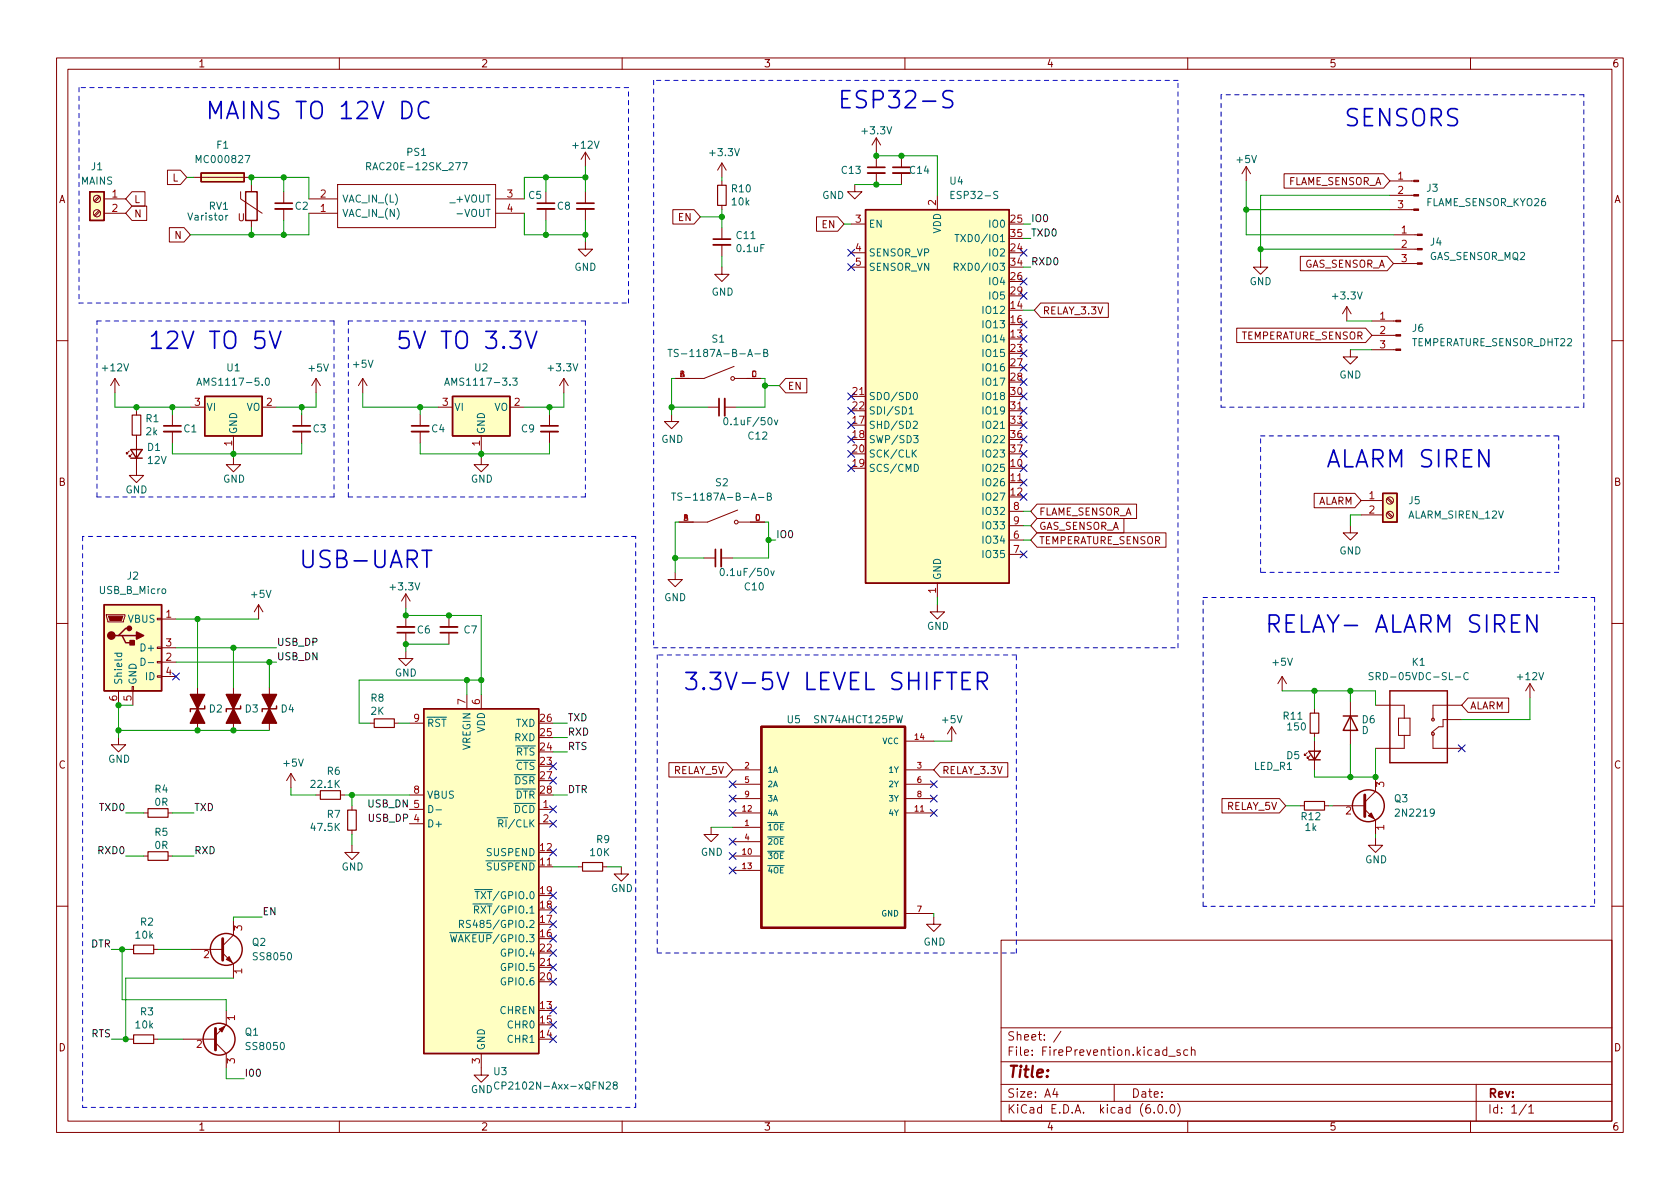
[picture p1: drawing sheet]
<svg xmlns="http://www.w3.org/2000/svg" width="297mm" height="210mm" viewBox="0 0 297 210" stroke-linecap="round" stroke-linejoin="round" font-family="sans-serif">
<g fill="none" stroke="#840000" stroke-width=".18">
<path d="M10 10.2h277v190.1h-277zM12 12.2h273v186.1h-273zM60 10.2v2M110 10.2v2M160 10.2v2M210 10.2v2M260 10.2v2M17.5 37.2l-.9 .8M17.5 34.7l-.9 .8M17.7 37.4l-.9 .8M17.7 34.8l-.9 .9M18.4 35.2h3.8"/>
<path d="M18.4 37.7h3.8M23.3 36.4h2.6v2.6h-2.6l-1.1-1.3zM23.3 33.9h2.3v2.5h-2.3l-1.1-1.2zM29.6 30.1h2.3l1.1 1.3-1.1 1.2h-2.3zM34.3 31.4h10.1M42.5 33.9v1.3l3.9 2.5M44.4 32.6v1.3M44.4 39v1.3M50.2 33.9v2M50.2 37v2M54.6 35.2h5.1M54.6 37.7h5.1"/>
<path d="M59.7 32.6h27.9v7.7h-27.9zM87.6 35.2h5.1M87.6 37.7h5.1M96.5 33.9v2M96.5 37v2M103.5 26.9v2.6M103.5 33.9v2M103.5 37v2M103.5 26.9l-.8 1.3M103.5 26.9l.8 1.3M119 37.1h3.7l1.1 1.2-1.1 1.3h-3.7zM127.6 28.8v2.6"/>
<path d="M127.6 32v.8M127.6 36.3v.8M127.6 28.8l-.7 1.3M127.6 28.8l.8 1.3M144.4 38.3h3.7l1.1 1.3-1.1 1.3h-3.7zM150.5 39.6h2.5M151.1 32.6v1.3h1.3l-1.3 1.3-1.2-1.3h1.2M154.9 24.4v2.5M154.9 27.6v2M154.9 30.6v2M154.9 24.4l.8 1.2M154.9 24.4l-.7 1.2"/>
<path d="M159.4 27.6v2M159.4 30.6v2M165.7 34.5v2.6M220.3 29.5l-.7 1.2M220.3 29.5v2.5M220.3 29.5l.8 1.2M227 30.7h17.6l1.1 1.3-1.1 1.3h-17.6zM245.7 37.1h4.3M245.7 34.5h4.3M245.7 32h4.3M29.9 40.3h2.6l1.2 1.2-1.2 1.3h-2.6zM103.5 42.8v1.3h1.3l-1.3 1.2-1.3-1.2h1.3"/>
<path d="M127.6 47.2v1.3h1.3l-1.3 1.3-1.2-1.3h1.2M127.6 40.3v2M127.6 43.3v2M150.5 44.7h2.5M150.5 47.2h2.5M184 53.6h12v2.5h-12l-1.1-1.2zM218.7 58h22.8l1.1 1.3-1.1 1.3h-22.8zM222.9 46v1.2h1.3l-1.3 1.3-1.3-1.3h1.3M229.9 45.3h15.4l1.1 1.3-1.1 1.3h-15.4zM238.1 54.2l.8 1.3M238.1 54.2v2.6M238.1 54.2l-.7 1.3"/>
<path d="M242.6 59.3h4.2M242.6 56.8h4.2M246.4 46.6h4.2M246.4 44.1h4.2M246.4 41.5h4.2M10 60.2h2M20.3 66.9l-.7 1.3M20.3 66.9v2.6M20.3 66.9l.8 1.3M22.9 79.8l-.5 .5v-.3v.3h.2M24.1 77v7.1h1.3l-1.3 1.2-1.2-1.2h1.2M24.1 72.6v.8"/>
<path d="M30.5 73.3v2M30.5 76.3v2.1M33.7 72h2.5M41.3 77.1v2.5M46.4 72h2.5M53.3 73.3v2M53.3 76.3v2.1M55.9 66.9l-.8 1.3M55.9 66.9v2.6M55.9 66.9l.7 1.3M64.1 66.9l-.7 1.3M64.1 66.9v2.6"/>
<path d="M64.1 66.9l.8 1.3M74.3 73.3v2M74.3 76.3v2.1M77.5 72h2.5M85.1 77.1v2.5M90.2 72h2.5M97.2 73.3v2M97.2 76.3v2.1M99.7 66.9l.8 1.3M99.7 66.9v2.6M99.7 66.9l-.8 1.3M118.7 73.3v1.2h1.3l-1.3 1.3-1.2-1.3h1.2"/>
<path d="M125.1 72h2M128.1 72h2.1M129.8 64.8l-5.3 2.1h-5.1M129.9 66.9h4.7M138.9 66.9h3.8v2.6h-3.8l-1.1-1.3zM150.5 70.1h2.5M178.4 72.6h2.6M238.8 61.8v1.3h1.2l-1.2 1.3-1.3-1.3h1.3M242.6 61.8h4.2M285 60.2h2M23.4 80.3l-.5 .5v-.3v.3h.2M41.3 80.9v1.3h1.2l-1.2 1.2-1.3-1.2h1.3"/>
<path d="M85.1 80.9v1.3h1.3l-1.3 1.2-1.3-1.2h1.3M124.5 98.7h2M127.5 98.7h2M130.4 90.2l-5.3 2.1h-5.1M130.6 92.3h4.7M178.4 85.3h2.6M178.4 95.5h2.6M178.4 98h2.6M178.4 90.4h2.6M178.4 93h2.6M183.4 94.2h22.8v2.6h-22.8l-1.2-1.3zM183.4 91.7h15.3v2.5h-15.3l-1.2-1.2z"/>
<path d="M183.4 89.1h17.6v2.6h-17.6l-1.2-1.3zM232.4 87.2h7.2l1.1 1.3-1.1 1.3h-7.2zM238.8 93v1.2h1.2l-1.2 1.3-1.3-1.3h1.3M240.7 88.5h3.8M240.7 91.1h3.8M245.2 90.7l.9 .9M245.2 88.2l.9 .8M245.4 90.5l.9 .9M245.4 88l.9 .8M10 110.2h2M18.8 108.7h3.3v.3l-.3 1h-2.8zM27.8 119.5h.8v.3h-.8z"/>
<path d="M27.8 117h.8v.2h-.8zM27.8 114.4h.8v.3h-.8zM27.8 109.3h.8v.3h-.8zM28.6 109.5h2.5M28.6 117.1h2.5M28.6 114.5h2.5M28.6 119.6h2.5M45.7 106.9l-.7 1.3M45.7 106.9v2.6M45.7 106.9l.8 1.3M71.8 115.2v1.3h1.2l-1.2 1.2-1.3-1.2h1.3M71.8 105v2.6"/>
<path d="M71.8 108.8v2.1M71.8 111.9v2M71.8 105l.7 1.3M71.8 105l-.8 1.3M79.4 108.8v2.1M79.4 111.9v2M119.4 101.2v1.3h1.2l-1.2 1.3-1.3-1.3h1.3M165.7 106.9v1.3h1.3l-1.3 1.3-1.2-1.3h1.2M165.7 103.1v2.6M226.7 119.6l-.8 1.3M226.7 119.6v2.6M226.7 119.6l.8 1.3"/>
<path d="M285 110.2h2M21 130.4v1.3h1.2l-1.2 1.3-1.3-1.3h1.3M21 122.2v2.5M23.4 121.4h.2v.8h-.2zM23.5 122.2v2.5M34.9 121.5v7.7M41.3 121.5v7.7M47.6 121.5v7.7M51.4 136.8l-.7 1.2M51.4 136.8v2.5M51.4 136.8l.8 1.2M65.4 127.9h.8"/>
<path d="M69.7 127.9h.8M72.4 127.9h2.5M82.5 122.8v2.5M85.1 122.8v2.5M118.3 134.9h10.1l1.1 1.2-1.1 1.3h-10.1zM129.5 136.1h5.1M129.5 138.7h5.1M160 131.1h5.1M160 136.1h5.1M160 138.7h5.1M166.2 134.9h12v2.5h-12l-1.1-1.3zM168.3 128.5l-.8 1.3"/>
<path d="M168.3 128.5v2.6M168.3 128.5l.7 1.3M231.1 133.1l-.5 .5v-.3v.3h.3M231.6 133.6l-.5 .5v-.2v.2h.3M232.4 125.3v.8M232.4 129.7v.7M232.4 131.1v5M238.8 124.1v7.6M243.2 137.4v2.5l-1.9 2M243.2 124.7h5.1v2.3M247.3 127h2v3h-2zM248.3 130v2.3h-5.1"/>
<path d="M253.4 129.8v2.5h5M258.4 124.7h-5v2.5M258.4 127.2h-3.3v1.3h-.7l-1.3 1M259.6 123.4h7.2v2.6h-7.2l-1.2-1.3zM270.5 120.9l-.8 1.3M270.5 120.9v2.5M270.5 120.9l.8 1.3M25.4 151.4h.8M25.4 143.8h.8M29.7 151.4h.8M29.7 143.8h.8M55.9 140.6h.7"/>
<path d="M60.2 140.6h.8M62.2 149.5v1.2h1.3l-1.3 1.3-1.2-1.3h1.2M62.2 142.5v.8M62.2 146.8v.8M72.4 140.6h2.5M72.4 143.1h2.5M72.4 145.7h2.5M95.2 153.3h2.6M95.2 143.1h2.6M95.2 145.7h2.6M102.2 153.3h.8M106.6 153.3h.7"/>
<path d="M109.9 153.3v1.3h1.2l-1.2 1.2-1.3-1.2h1.3M125.7 146.3v1.3h1.3l-1.3 1.2-1.2-1.2h1.2M129.5 146.3h5.1M129.5 151.4h5.1M129.5 143.8h5.1M129.5 153.9h5.1M129.5 148.8h5.1M129.5 141.2h5.1M160 143.8h5.1M160 141.2h5.1M216.1 141.2h10.1l1.1 1.3-1.1 1.3h-10.1zM229.9 142.5h.7"/>
<path d="M234.2 142.5h.7M235.6 142.5h5.7M241.3 143.1l1.9 1.9v2.6M243.2 148.2v1.3h1.3l-1.3 1.2-1.3-1.2h1.3M10 160.2h2M22.9 167.9h.7M27.2 167.9h.7M33.7 167.9h5.7M39.4 168.5l1.9 1.9v2.6M40 178.7v2.5l-1.9 1.9M41.3 162.8v2.5l-1.9 2M95.2 171.1h2.6"/>
<path d="M160 161.5h5.1M165.1 162.2v1.2h1.3l-1.3 1.3-1.3-1.3h1.3M177 166.3h108v32h-108zM285 160.2h2M22.9 183.8h.7M27.2 183.8h.7M32.4 183.8h5.7M38.1 184.4l1.9 1.9v2.5M60 198.3v2M85.1 186.3v3.8h1.3l-1.3 1.3-1.3-1.3h1.3M110 198.3v2M160 198.3v2"/>
<path d="M177 194.8h108M177 191.8h108M177 187.8h108M177 181.8h108M186.5 192.5l-.4 1h1M186.9 193v1M187.6 182.4l-1.3 1.9M197 191.8v3M204.1 196.7v.1M204.9 195.4l.2-.1a.81 .81 0 0 1 .6 .7 .81 .81 0 0 1-.3 .8h-.2a.81 .81 0 0 1-.6-.6 .81 .81 0 0 1 .3-.8zM206.2 196.7v.1M206.6 186.8h1.2"/>
<path d="M207.1 195.4l.1-.1a.81 .81 0 0 1 .6 .7 .81 .81 0 0 1-.3 .8h-.1a.81 .81 0 0 1-.6-.6 .81 .81 0 0 1 .3-.8zM208.2 195.1a1.72 1.72 0 0 1 0 2.3M208.6 185.7l-.3-.1-.2 .2v.3l.5 .1v.4h-.5M210 198.3v2M210 185.7l-.4-.1-.3 .3v.4l.1 .3h.6M210.6 185.8l.3-.2 .3 .1 .1 .9M210.6 185.1v1.5M260 198.3v2M261 191.8v6.5M269.9 195.3l-1.3 1.9M270.3 195.8l.4-.5v1.5M270.3 196.8h.9"/>
<circle cx="17.1" cy="37.7" r=".63"/>
<circle cx="17.1" cy="35.2" r=".63"/>
<circle cx="129.5" cy="66.9" r=".33"/>
<circle cx="130.2" cy="92.3" r=".33"/>
<circle cx="245.7" cy="91.1" r=".63"/>
<circle cx="245.7" cy="88.5" r=".63"/>
<circle cx="253.4" cy="127.2" r=".25"/>
<circle cx="253.4" cy="129.8" r=".25"/>
</g>
<g fill="#ffffc2" stroke="#ffffc2" stroke-width=".18">
<path d="M80 70.1h10.2v7h-10.2z"/>
<path d="M244.5 87.2h2.5v5.1h-2.5z"/>
<path d="M35.6 30.6h7.6v1.5h-7.6z"/>
<path d="M15.9 33.9h2.5v5.1h-2.5z"/>
<path d="M153 37.1h25.4v66h-25.4z"/>
<path d="M134.6 128.5h25.4v35.6h-25.4z"/>
<path d="M18.4 106.9h10.2v15.3h-10.2z"/>
<path d="M36.2 70.1h10.2v7h-10.2z"/>
<path d="M74.9 125.3h20.3v61h-20.3z"/>
</g>
<g fill="none" stroke="#840000" stroke-width=".25">
<path d="M15.9 33.9h2.5v5.1h-2.5zM35.6 30.6h7.6v1.5h-7.6zM43.4 33.9h2.1v5.1h-2.1zM153 37.1h25.4v66h-25.4zM23.1 79.5h2l-1 1.5zM36.2 70.1h10.2v7h-10.2zM80 70.1h10.2v7h-10.2zM23.1 81h2M244.5 87.2h2.5v5.1h-2.5zM18.4 106.9h10.2v15.3h-10.2zM21 112.4h.6l.6 1.3h1.3M21.6 112.4h2.5"/>
<path d="M22.9 111.1h-.7l-1.2 1.3h-.7M36.2 124.8v.5h-2.5v.6M42.5 124.8v.5h-2.5v.6M48.9 124.8v.5h-2.5v.6M74.9 125.3h20.3v61h-20.3zM231.4 132.8h2l-1 1.6zM231.4 134.4h2M237.5 126.6h2.5M238.8 126.6l1.2 2.6h-2.5zM245.7 122.2h10.2v12.7h-10.2z"/>
<circle cx="241.9" cy="142.5" r="2.82"/>
<circle cx="40" cy="167.9" r="2.82"/>
<circle cx="38.7" cy="183.8" r="2.82"/>
</g>
<g fill="none" stroke="#006464" stroke-width=".18">
<path d="M40.3 38.1l-.4 .2M64.8 29.4h.6l.2-.2-.1-.3-.7-.1v1.2M65.1 29.4l.5 .6M80.8 37.8h1M81.8 28.8h.8l-.5 1.2M168.1 34.4h.5M168.7 33.8h-.6v1.3h.6M168.7 47.2l.6-.1 .1-.1v-.3l-.7-.2v1.3M168.8 41.5h.8M169 47.2l.4 .6M169.2 41.5v1.2M34.8 68.1l.4-1.2 .5 1.2"/>
<path d="M34.9 67.8h.6M47.1 66.9h.1a.68 .68 0 0 1 .4 .6 .68 .68 0 0 1-.4 .6 .84 .84 0 0 1-.1-1.2zM78.6 68.1l.4-1.2 .5 1.2M78.7 67.8h.6M90.7 66.9h.7l-.4 .4 .4 .2v.5l-.2 .1-.5-.1M118.1 61.8h.7M118.5 61.8v1.3M119.9 61.8h-.5l-.2 .2 .1 .3 .6 .3v.3l-.2 .2-.5-.1M128.1 74l.2-.2a.68 .68 0 0 1 .4 .7 .68 .68 0 0 1-.4 .6l-.2-.1-.1-.4zM133.5 62.6h.9M135 62.4l.6-.1 .1-.2-.1-.2-.6-.1v1.3h.5l.2-.2 .1-.3-.3-.2M136.9 74.3l.3 .8 .3-.8"/>
<path d="M160.8 72.3l.3-.4v1.3M160.8 73.2h.7M161.5 74.6l.5-.1 .2 .3-.8 1h.8M161.5 77h.8l-.4 .5 .4 .1v.6l-.2 .1-.6-.1M161.6 69.5l.2-.1a.68 .68 0 0 1 .4 .6 .68 .68 0 0 1-.4 .7l-.2-.1-.1-.4zM162 79.6l-.7 .7M118.7 87.2h.8M119.1 87.2v1.3M120.6 87.2h-.5l-.3 .2 .2 .3 .5 .3v.3l-.2 .2-.5-.1M134.1 88h1M135.7 87.8l.5-.1 .1-.2v-.2l-.6-.1v1.3h.5l.1-.2 .1-.3-.3-.2M161.5 80.1l.5 .7"/>
<path d="M161.7 82.1a.64 .64 0 0 1 .7 .6 .64 .64 0 0 1-.7 .7zM20.3 115.5h1.2M20.7 115.5v.4l.2 .2 .6-.1v-.5M24.9 116.4a.64 .64 0 0 1 .8 .6 .64 .64 0 0 1-.8 .7zM26.2 117.2h1M127.5 100.6l.1-.1a.68 .68 0 0 1 .5 .7 .68 .68 0 0 1-.5 .6l-.1-.1-.2-.4zM136.3 100.9l.3 .9 .3-.9M242.8 119l-.5-.1-.2 .2v.3l.6 .3 .1 .3-.3 .2-.4-.1M259.6 119.1a.6 .6 0 0 0-.8 .4 .6 .6 0 0 0 .6 .7l.2-.1M75.8 142.4a.64 .64 0 0 1 .7 .7 .64 .64 0 0 1-.7 .6zM77.1 143.2h1M81.2 163.4h.6l.2-.2-.1-.3-.7-.2v1.3"/>
<path d="M81.5 163.4l.5 .6M83.2 162.8l-.5-.1-.2 .2v.3l.6 .3 .1 .3-.3 .2h-.5M88.2 191.4a.6 .6 0 0 0-.8 .5 .6 .6 0 0 0 .6 .7l.2-.1M107.2 191.4l.5-.1 .2 .4-.8 .9h.8M108.7 191.9l-.3-.3 .1-.2 .2-.1 .3 .1 .1 .2v.1l-.6 .2-.1 .2 .1 .4 .2 .1h.2l.2-.2v-.4l-.2-.1"/>
</g>
<g fill="none" stroke="#840000" stroke-width=".33">
<path d="M48.6 37h3.1M95 37h3M102 37h3M153.4 30.6h3.1M157.9 30.6h3M126.1 43.3h3.1M29 76.3h3M51.8 76.3h3.1M72.8 76.3h3M95.6 76.3h3.1M128.1 70.5v3M127.5 97.1v3.1"/>
<path d="M70.2 110.9h3.1M77.9 110.9h3"/>
</g>
<g fill="none" stroke="#840000" stroke-width=".3">
<path d="M48.6 35.9h3.1M95 35.9h3M102 35.9h3M153.4 29.6h3.1M157.9 29.6h3M126.1 42.3h3.1M29 75.3h3M51.8 75.3h3.1M72.8 75.3h3M95.6 75.3h3.1M127.1 70.5v3M126.5 97.1v3.1"/>
<path d="M70.2 111.9h3.1M77.9 111.9h3"/>
</g>
<g fill="#840000" stroke="#840000" stroke-width=".18">
<path d="M246.8 61.7h.8v.3h-.8z"/>
<path d="M246.8 59.2h.8v.2h-.8z"/>
<path d="M246.8 56.6h.8v.3h-.8z"/>
<path d="M250 37h.8v.2h-.8z"/>
<path d="M250 34.4h.8v.3h-.8z"/>
<path d="M250 31.9h.8v.2h-.8z"/>
<path d="M250.6 46.5h.9v.2h-.9z"/>
<path d="M250.6 43.9h.9v.3h-.9z"/>
<path d="M250.6 41.4h.9v.3h-.9z"/>
<path d="M241.9 144.3l.5-.5 .6 1z"/>
<path d="M38.7 182l1.1-.5-.6 1z"/>
<path d="M19.2 109h2.5l-.2 .7h-2.1z"/>
<path d="M40 169.7l.5-.5 .5 1z"/>
</g>
<path d="M126.9 32.8h1.5v3.5h-1.5zM23.4 73.4h1.5v3.6h-1.5zM56.6 139.8h3.6v1.5h-3.6zM66.2 127.1h3.5v1.5h-3.5zM231.6 126.1h1.6v3.6h-1.6zM26.2 143h3.5v1.5h-3.5zM26.2 150.6h3.5v1.5h-3.5zM61.5 143.3h1.5v3.5h-1.5zM103 152.5h3.6v1.5h-3.6zM230.6 141.7h3.6v1.6h-3.6zM23.6 167.1h3.6v1.6h-3.6zM23.6 183h3.6v1.5h-3.6z" fill="none" stroke="#840000" stroke-width=".2"/>
<path d="M241.3 140.6v3.8M39.4 166v3.8M38.1 181.9v3.8" fill="none" stroke="#840000" stroke-width=".51"/>
<path d="M134.6 128.5h25.4v35.6h-25.4z" fill="none" stroke="#840000" stroke-width=".41"/>
<g fill="#840000" stroke="#840000" stroke-width=".25">
<path d="M24.1 111.8l1.3 .6-1.3 .6z"/>
<path d="M23 113.3h.7v.7h-.7z"/>
<path d="M40 122.8h2.5l-1.2 2.5z"/>
<path d="M41.3 125.3l1.2 2.6h-2.5z"/>
<path d="M46.4 122.8h2.5l-1.3 2.5z"/>
<path d="M47.6 125.3l1.3 2.6h-2.5z"/>
<path d="M33.7 122.8h2.5l-1.3 2.5z"/>
<path d="M34.9 125.3l1.3 2.6h-2.5z"/>
<circle cx="19.7" cy="112.4" r=".63"/>
<circle cx="22.9" cy="111.1" r=".38"/>
</g>
<path d="M75.8 18.2a1.12 1.12 0 0 0-1.3-.1 1.12 1.12 0 0 0-.5 1.1 1.27 1.27 0 0 0 .3 1.4 1.27 1.27 0 0 0 1.4 .2l.1-.1M168.4 16.2l-.4-.2h-.7a.73 .73 0 0 0-.6 .8 .73 .73 0 0 0 .6 .7 1.1 1.1 0 0 1 1.1 .7 .77 .77 0 0 1-.5 .8h-.7l-.5-.1M47.7 58.6l1 3 1-3M92.9 58.6l1 3 1-3M74.6 97.3h1.7M171.6 118.9h-1.5v3h1.5M271.7 108.8v3l-1.7-3v3M170.1 120.3h1M172.8 120.5h1.2a.81 .81 0 0 0 .6-.8 .81 .81 0 0 0-.6-.8h-1.2v3M173.6 120.5l1 1.4" fill="none" stroke="#0000c2" stroke-width=".3"/>
<g fill="none" stroke="#0000c2" stroke-width=".18" stroke-dasharray=".8 .8">
<path d="M14 15.5v38.1M111.1 15.5h-97.1M115.6 14.2v100.3M208.3 14.2h-92.7M215.9 16.8v55.2M280 16.8h-64.1M14 53.6h97.1M17.1 56.8h42M59.1 56.8v31.1M61.6 56.8h41.9M103.5 56.8v31.1M111.1 53.6v-38.1"/>
<path d="M215.9 72h64.1M222.9 77.1h52.7M275.6 77.1v24.1M280 72v-55.2M14.6 94.9v100.9M17.1 87.9v-31.1M59.1 87.9h-42M61.6 87.9v-31.1M103.5 87.9h-41.9M112.4 94.9h-97.8M115.6 114.5h92.7M116.2 115.8v52.7"/>
<path d="M179.7 115.8h-63.5M208.3 114.5v-100.3M212.7 105.7h69.2M222.9 101.2v-24.1M275.6 101.2h-52.7M281.9 105.7v54.6M116.2 168.5h63.5M179.7 168.5v-52.7M212.7 160.3v-54.6M281.9 160.3h-69.2M14.6 195.8h97.8M112.4 195.8v-100.9"/>
</g>
<g fill="none" stroke="#009600" stroke-width=".18">
<path d="M33 31.4h1.3M44.4 32.6v-1.2h10.2v3.8M50.2 31.4v2.5M50.2 39v2.5M54.6 37.7v3.8h-20.9M92.7 37.7v3.8h10.8M96.5 31.4v2.5M96.5 39v2.5M103.5 29.5v4.4M103.5 39v3.8M103.5 31.4h-10.8v3.8M123.8 38.3h3.8"/>
<path d="M127.6 31.4v.6M127.6 37.1v3.2M149.2 39.6h1.3M151.1 32.6h8.3M154.9 26.9v.7h10.8v6.9M181 39.6h1.2M220.3 32v9.5h26.1M220.3 37.1h25.4M245.7 34.5h-22.8v11.5M44.4 40.3v1.2M127.6 45.3v1.9M181 54.9h1.9"/>
<path d="M181 47.2h1.2M181 42.2h1.2M222.9 44.1h23.5M238.1 56.8h4.5M20.3 69.5v2.5h13.4M24.1 72v.6M30.5 78.4v1.9h22.8v-1.9M30.5 72v1.3M41.3 79.6v1.3M53.3 72v1.3M55.9 69.5v2.5h-7M64.1 69.5v2.5h13.4"/>
<path d="M74.3 78.4v1.9h22.9v-1.9M74.3 72v1.3M85.1 79.6v1.3M97.2 72v1.3M99.7 69.5v2.5h-7M118.7 72h6.4M119.4 66.9h-.7v6.4M134.6 66.9h.7v5.1h-5.1M135.3 68.2h2.5M238.8 61.8h3.8M119.4 98.7h5.1M120 92.3h-.6v8.9"/>
<path d="M135.3 92.3h.6v6.4h-6.4M135.9 95.5h1.3M181 93h1.2M181 95.5h1.2M181 90.4h1.2M240.7 91.1h-1.9v1.9M31.1 114.5h17.8M31.1 109.5h14.6M31.1 117.1h17.8M34.9 109.5v12M41.3 114.5v7M47.6 117.1v4.4"/>
<path d="M71.8 107.6v1.2h13.3v14M79.4 113.9h-7.6v1.3M165.7 105.7v1.2M21 129.2h26.6M23.5 124.7h-2.5v5.7M51.4 139.3v1.3h4.5M70.5 127.9h1.9M82.5 120.3v2.5M85.1 120.3h-21.6v7.6h1.9M97.8 127.9h2.5M97.8 133h2.5M97.8 130.4h2.5"/>
<path d="M165.1 131.1h3.2M226.7 122.2h16.5v2.5M232.4 122.2v3.1M232.4 130.4v.7M238.8 122.2v1.9M238.8 131.7v5.7M243.2 132.3v5.1h-10.8v-1.3M270.5 123.4v3.8h-12.1M22.2 143.8h3.2M22.2 151.4h3.2M30.5 143.8h3.8M30.5 151.4h3.8"/>
<path d="M61 140.6h11.4M62.2 140.6v1.9M62.2 147.6v1.9M97.8 140.6h2.5M97.8 153.3h4.4M107.3 153.3h2.6M125.7 146.3h3.8M227.3 142.5h2.6M234.9 142.5h.7M243.2 147.6v.6M19.7 167.9h3.2M21.6 167.9v8.9h18.4v1.9"/>
<path d="M27.9 167.9h5.8M41.3 173h-19.1v10.8M46.4 162.2h-5.1v.6M165.1 161.5v.7M19.7 183.8h3.2M27.9 183.8h4.5M40 188.8v1.9h3.2"/>
</g>
<g fill="none" stroke="#000084" stroke-width=".18">
<path d="M149.9 46.6l1.2 1.2M149.9 44.1l1.2 1.2M151.1 46.6l-1.2 1.2M151.1 44.1l-1.2 1.2M180.4 59.3l1.2 1.2M180.4 51.7l1.2 1.2M180.4 49.2l1.2 1.2M180.4 44.1l1.2 1.2M180.4 56.8l1.2 1.2M181.6 59.3l-1.2 1.2M181.6 51.7l-1.2 1.2M181.6 49.2l-1.2 1.2"/>
<path d="M181.6 44.1l-1.2 1.2M181.6 56.8l-1.2 1.2M149.9 69.5l1.2 1.2M149.9 77.1l1.2 1.2M149.9 72l1.2 1.2M149.9 74.6l1.2 1.2M149.9 79.6l1.2 1.3M151.1 79.6l-1.2 1.3M151.1 69.5l-1.2 1.2M151.1 77.1l-1.2 1.2M151.1 72l-1.2 1.2M151.1 74.6l-1.2 1.2"/>
<path d="M180.4 72l1.2 1.2M180.4 74.6l1.2 1.2M180.4 69.5l1.2 1.2M180.4 61.9l1.2 1.2M180.4 64.4l1.2 1.2M180.4 77.1l1.2 1.2M180.4 79.6l1.2 1.3M180.4 66.9l1.2 1.3M181.6 79.6l-1.2 1.3M181.6 74.6l-1.2 1.2M181.6 66.9l-1.2 1.3M181.6 72l-1.2 1.2"/>
<path d="M181.6 69.5l-1.2 1.2M181.6 61.9l-1.2 1.2M181.6 64.4l-1.2 1.2M181.6 77.1l-1.2 1.2M149.9 82.2l1.2 1.2M151.1 82.2l-1.2 1.2M180.4 82.2l1.2 1.2M180.4 87.3l1.2 1.2M180.4 84.7l1.2 1.2M180.4 97.4l1.2 1.2M181.6 87.3l-1.2 1.2M181.6 82.2l-1.2 1.2"/>
<path d="M181.6 84.7l-1.2 1.2M181.6 97.4l-1.2 1.2M30.5 119l1.2 1.2M31.7 119l-1.2 1.2M97.2 137.4l1.2 1.3M97.2 134.9l1.2 1.2M98.4 137.4l-1.2 1.3M98.4 134.9l-1.2 1.2M128.9 138.1l1.2 1.2M130.1 138.1l-1.2 1.2M164.5 138.1l1.2 1.2M165.7 138.1l-1.2 1.2"/>
<path d="M257.8 131.7l1.3 1.2M259.1 131.7l-1.3 1.2M97.2 157.8l1.2 1.2M97.2 150.1l1.2 1.3M97.2 145.1l1.2 1.2M97.2 142.5l1.2 1.2M98.4 142.5l-1.2 1.2M98.4 157.8l-1.2 1.2M98.4 150.1l-1.2 1.3M98.4 145.1l-1.2 1.2M128.9 153.3l1.2 1.2M128.9 150.8l1.2 1.2"/>
<path d="M128.9 148.2l1.2 1.2M128.9 140.6l1.2 1.2M128.9 143.1l1.2 1.3M130.1 153.3l-1.2 1.2M130.1 150.8l-1.2 1.2M130.1 148.2l-1.2 1.2M130.1 140.6l-1.2 1.2M130.1 143.1l-1.2 1.3M164.5 143.1l1.2 1.3M164.5 140.6l1.2 1.2M165.7 143.1l-1.2 1.3M165.7 140.6l-1.2 1.2"/>
<path d="M97.2 173l1.2 1.2M97.2 170.5l1.2 1.2M97.2 165.4l1.2 1.2M97.2 162.8l1.2 1.3M97.2 160.3l1.2 1.2M97.2 167.9l1.2 1.2M97.2 178.1l1.2 1.2M98.4 173l-1.2 1.2M98.4 170.5l-1.2 1.2M98.4 165.4l-1.2 1.2M98.4 162.8l-1.2 1.3M98.4 160.3l-1.2 1.2"/>
<path d="M98.4 167.9l-1.2 1.2M98.4 178.1l-1.2 1.2M97.2 183.2l1.2 1.2M97.2 180.6l1.2 1.2M98.4 183.2l-1.2 1.2M98.4 180.6l-1.2 1.2"/>
</g>
<g fill="#009600" stroke="#009600" stroke-width=".18">
<circle cx="154.9" cy="27.6" r=".46"/>
<circle cx="154.9" cy="32.6" r=".46"/>
<circle cx="159.4" cy="27.6" r=".46"/>
<circle cx="85.1" cy="80.3" r=".46"/>
<circle cx="97.2" cy="72" r=".46"/>
<circle cx="135.3" cy="68.2" r=".46"/>
<circle cx="118.7" cy="72" r=".46"/>
<circle cx="127.6" cy="38.3" r=".46"/>
<circle cx="119.4" cy="98.7" r=".46"/>
<circle cx="222.9" cy="44.1" r=".46"/>
<circle cx="220.3" cy="37.1" r=".46"/>
<circle cx="135.9" cy="95.5" r=".46"/>
<circle cx="232.4" cy="122.2" r=".46"/>
<circle cx="238.8" cy="137.4" r=".46"/>
<circle cx="243.2" cy="137.4" r=".46"/>
<circle cx="238.8" cy="122.2" r=".46"/>
<circle cx="53.3" cy="72" r=".46"/>
<circle cx="30.5" cy="72" r=".46"/>
<circle cx="24.1" cy="72" r=".46"/>
<circle cx="41.3" cy="80.3" r=".46"/>
<circle cx="47.6" cy="117.1" r=".46"/>
<circle cx="41.3" cy="114.5" r=".46"/>
<circle cx="34.9" cy="109.5" r=".46"/>
<circle cx="34.9" cy="129.2" r=".46"/>
<circle cx="62.2" cy="140.6" r=".46"/>
<circle cx="41.3" cy="129.2" r=".46"/>
<circle cx="50.2" cy="41.5" r=".46"/>
<circle cx="44.4" cy="41.5" r=".46"/>
<circle cx="44.4" cy="31.4" r=".46"/>
<circle cx="50.2" cy="31.4" r=".46"/>
<circle cx="22.2" cy="183.8" r=".46"/>
<circle cx="21.6" cy="167.9" r=".46"/>
<circle cx="21" cy="124.7" r=".46"/>
<circle cx="21" cy="129.2" r=".46"/>
<circle cx="96.5" cy="31.4" r=".46"/>
<circle cx="103.5" cy="41.5" r=".46"/>
<circle cx="103.5" cy="31.4" r=".46"/>
<circle cx="96.5" cy="41.5" r=".46"/>
<circle cx="74.3" cy="72" r=".46"/>
<circle cx="71.8" cy="113.9" r=".46"/>
<circle cx="71.8" cy="108.8" r=".46"/>
<circle cx="79.4" cy="108.8" r=".46"/>
<circle cx="82.5" cy="120.3" r=".46"/>
<circle cx="85.1" cy="120.3" r=".46"/>
</g>
<g font-size="4.2" fill="#0000c2">
<text x="36.2" y="21.1">MAINS TO 12V DC</text>
<text x="148" y="19.2">ESP32-S</text>
<text x="237.5" y="22.4">SENSORS</text>
<text x="26" y="61.7">12V TO 5V</text>
<text x="69.8" y="61.7">5V TO 3.3V</text>
<text x="234.3" y="82.7">ALARM SIREN</text>
<text x="52.7" y="100.5">USB-UART</text>
<text x="223.5" y="111.9">RELAY- ALARM SIREN</text>
<text x="120.6" y="122.1">3.3V-5V LEVEL SHIFTER</text>
</g>
<text font-size="2.8" fill="#840000" x="178" y="190.6">Title:</text>
<g font-size="2.1" fill="#840000">
<text x="178" y="184">Sheet: /</text>
<text x="178" y="186.7">File: FirePrevention.kicad_sch</text>
<text x="178" y="196.9">KiCad E.D.A. kicad (6.0.0)</text>
<text x="178" y="194.1">Size: A4</text>
<text x="200" y="194.1">Date:</text>
<text x="263" y="194.1">Rev:</text>
<text x="263" y="196.9">Id: 1/1</text>
</g>
<g font-size="1.8" fill="#840000">
<text x="35" y="11.9">1</text>
<text x="85" y="11.9">2</text>
<text x="135" y="11.9">3</text>
<text x="185" y="11.9">4</text>
<text x="235" y="11.9">5</text>
<text x="285" y="11.9">6</text>
<text x="10.3" y="35.9">A</text>
<text x="23.7" y="35.9">L</text>
<text x="30.5" y="32.1">L</text>
<text x="227.5" y="32.7">FLAME_SENSOR_A</text>
<text x="285.3" y="35.9">A</text>
<text x="23.7" y="38.4">N</text>
<text x="42" y="39.1">U</text>
<text x="119.9" y="39.1">EN</text>
<text x="145.3" y="40.3">EN</text>
<text x="30.9" y="42.2">N</text>
<text x="230.4" y="47.3">GAS_SENSOR_A</text>
<text x="184.3" y="55.6">RELAY_3.3V</text>
<text x="219.2" y="60">TEMPERATURE_SENSOR</text>
<text x="139.2" y="68.9">EN</text>
<text x="10.3" y="85.9">B</text>
<text x="232.9" y="89.2">ALARM</text>
<text x="285.3" y="85.9">B</text>
<text x="183.7" y="93.7">GAS_SENSOR_A</text>
<text x="183.7" y="91.1">FLAME_SENSOR_A</text>
<text x="183.7" y="96.2">TEMPERATURE_SENSOR</text>
<text x="259.9" y="125.4">ALARM</text>
<text x="10.3" y="135.9">C</text>
<text x="119" y="136.9">RELAY_5V</text>
<text x="166.5" y="136.9">RELAY_3.3V</text>
<text x="285.3" y="135.9">C</text>
<text x="216.8" y="143.2">RELAY_5V</text>
<text x="10.3" y="185.9">D</text>
<text x="285.3" y="185.9">D</text>
<text x="35" y="199.9">1</text>
<text x="85" y="199.9">2</text>
<text x="135" y="199.9">3</text>
<text x="185" y="199.9">4</text>
<text x="235" y="199.9">5</text>
<text x="285" y="199.9">6</text>
</g>
<g font-size="1.8" fill="#006464">
<text x="152.6" y="23.7">+3.3V</text>
<text x="35" y="28.8">MC000827</text>
<text x="38.3" y="26.3">F1</text>
<text x="72" y="27.6">PS1</text>
<text x="101.4" y="26.3">+12V</text>
<text x="125.7" y="27.6">+3.3V</text>
<text x="218.7" y="28.8">+5V</text>
<text x="14.3" y="32.6">MAINS</text>
<text x="16.2" y="30.1">J1</text>
<text x="60.5" y="35.8">VAC_IN_(L)</text>
<text x="65.7" y="30.1">RAC20E-12SK_277</text>
<text x="79.9" y="35.8">_+VOUT</text>
<text x="93.5" y="35.2">C5</text>
<text x="129.4" y="34">R10</text>
<text x="145.4" y="35.2">GND</text>
<text x="148.9" y="30.7">C13</text>
<text x="160.9" y="30.7">C14</text>
<text x="168" y="32.6">U4</text>
<text x="168.6" y="35.2">ESP32-S</text>
<text x="252.3" y="33.9">J3</text>
<text x="33.4" y="39">Varistor</text>
<text x="37" y="37.1">RV1</text>
<text x="52.2" y="37.1">C2</text>
<text x="60.5" y="38.3">VAC_IN_(N)</text>
<text x="81.4" y="38.3">-VOUT</text>
<text x="98.6" y="37.1">C8</text>
<text x="129.5" y="36.3">10k</text>
<text x="153.5" y="40.3">EN</text>
<text x="166.4" y="41.3" transform="rotate(-90 166.4 41.3)">VDD</text>
<text x="175.1" y="40.3">IO0</text>
<text x="252.2" y="36.4">FLAME_SENSOR_KYO26</text>
<text x="101.5" y="47.9">GND</text>
<text x="130.3" y="42.3">C11</text>
<text x="130.4" y="44.6">0.1uF</text>
<text x="153.5" y="45.3">SENSOR_VP</text>
<text x="153.5" y="47.9">SENSOR_VN</text>
<text x="169.9" y="47.9">RXD0/IO3</text>
<text x="170.1" y="42.8">TXD0/IO1</text>
<text x="175.1" y="45.3">IO2</text>
<text x="252.8" y="46">GAS_SENSOR_MQ2</text>
<text x="252.9" y="43.4">J4</text>
<text x="125.8" y="52.3">GND</text>
<text x="175.1" y="50.4">IO4</text>
<text x="175.1" y="53">IO5</text>
<text x="220.9" y="50.4">GND</text>
<text x="235.8" y="53">+3.3V</text>
<text x="174.1" y="55.5">IO12</text>
<text x="174.1" y="58">IO13</text>
<text x="249.7" y="58.7">J6</text>
<text x="18.2" y="65.7">+12V</text>
<text x="40.1" y="65.7">U1</text>
<text x="54.7" y="65.7">+5V</text>
<text x="62.5" y="65">+5V</text>
<text x="84" y="65.7">U2</text>
<text x="97.1" y="65.7">+3.3V</text>
<text x="120.2" y="63.1">TS-1187A-B-A-B</text>
<text x="125.9" y="60.6">S1</text>
<text x="174.1" y="60.6">IO14</text>
<text x="174.1" y="63.1">IO15</text>
<text x="174.1" y="65.7">IO16</text>
<text x="249.6" y="61.2">TEMPERATURE_SENSOR_DHT22</text>
<text x="35.8" y="68.2">AMS1117-5.0</text>
<text x="79.6" y="68.2">AMS1117-3.3</text>
<text x="153.5" y="70.7">SDO/SD0</text>
<text x="174.1" y="68.2">IO17</text>
<text x="174.1" y="70.7">IO18</text>
<text x="236.8" y="66.9">GND</text>
<text x="25.8" y="74.6">R1</text>
<text x="25.8" y="77">2k</text>
<text x="32.5" y="76.4">C1</text>
<text x="36.4" y="72.6">VI</text>
<text x="41.9" y="76.8" transform="rotate(-90 41.9 76.8)">GND</text>
<text x="43.5" y="72.6">VO</text>
<text x="55.4" y="76.4">C3</text>
<text x="76.3" y="76.4">C4</text>
<text x="80.3" y="72.6">VI</text>
<text x="85.7" y="76.8" transform="rotate(-90 85.7 76.8)">GND</text>
<text x="87.4" y="72.6">VO</text>
<text x="92.2" y="76.4">C9</text>
<text x="128.7" y="75.2">0.1uF/50v</text>
<text x="132.4" y="77.7">C12</text>
<text x="153.5" y="75.8">SHD/SD2</text>
<text x="153.5" y="73.3">SDI/SD1</text>
<text x="174.1" y="73.3">IO19</text>
<text x="174.1" y="75.8">IO21</text>
<text x="26.1" y="79.7">D1</text>
<text x="26.2" y="82">12V</text>
<text x="116.9" y="78.3">GND</text>
<text x="153.5" y="78.4">SWP/SD3</text>
<text x="153.5" y="83.4">SCS/CMD</text>
<text x="153.5" y="80.9">SCK/CLK</text>
<text x="174.1" y="83.4">IO25</text>
<text x="174.1" y="78.4">IO22</text>
<text x="174.1" y="80.9">IO23</text>
<text x="22.2" y="87.2">GND</text>
<text x="39.4" y="85.3">GND</text>
<text x="83.2" y="85.3">GND</text>
<text x="120.8" y="88.5">TS-1187A-B-A-B</text>
<text x="126.6" y="86">S2</text>
<text x="174.1" y="86">IO26</text>
<text x="174.1" y="88.5">IO27</text>
<text x="249.1" y="89.1">J5</text>
<text x="174.1" y="91.1">IO32</text>
<text x="174.1" y="93.6">IO33</text>
<text x="249" y="91.7">ALARM_SIREN_12V</text>
<text x="128" y="101.8">0.1uF/50v</text>
<text x="174.1" y="96.1">IO34</text>
<text x="174.1" y="98.7">IO35</text>
<text x="236.8" y="98">GND</text>
<text x="17.6" y="105">USB_B_Micro</text>
<text x="22.5" y="102.5">J2</text>
<text x="44.5" y="105.7">+5V</text>
<text x="69.2" y="104.4">+3.3V</text>
<text x="117.4" y="106.3">GND</text>
<text x="131.7" y="104.4">C10</text>
<text x="166.4" y="102.6" transform="rotate(-90 166.4 102.6)">GND</text>
<text x="22.6" y="110.1">VBUS</text>
<text x="73.8" y="112">C6</text>
<text x="82.1" y="112">C7</text>
<text x="163.9" y="111.4">GND</text>
<text x="25.2" y="115.2">D+</text>
<text x="69.8" y="119.6">GND</text>
<text x="225.1" y="117.7">+5V</text>
<text x="249.7" y="117.7">K1</text>
<text x="21.6" y="121.2" transform="rotate(-90 21.6 121.2)">Shield</text>
<text x="24.1" y="121.2" transform="rotate(-90 24.1 121.2)">GND</text>
<text x="25.8" y="120.3">ID</text>
<text x="37" y="126">D2</text>
<text x="43.4" y="126">D3</text>
<text x="49.7" y="126">D4</text>
<text x="65.6" y="124.1">R8</text>
<text x="243.5" y="120.3">SRD-05VDC-SL-C</text>
<text x="268.4" y="120.3">+12V</text>
<text x="65.6" y="126.4">2K</text>
<text x="75.4" y="128.5">~{RST}</text>
<text x="85.7" y="129.6" transform="rotate(-90 85.7 129.6)">VDD</text>
<text x="91" y="131.1">RXD</text>
<text x="91.2" y="128.5">TXD</text>
<text x="139.2" y="127.9">U5</text>
<text x="144.2" y="127.9">SN74AHCT125PW</text>
<text x="166.7" y="127.9">+5V</text>
<text x="227" y="127.2">R11</text>
<text x="227.8" y="129.2">150</text>
<text x="240.7" y="129.8">D</text>
<text x="240.9" y="127.9">D6</text>
<text x="19.1" y="134.9">GND</text>
<text x="50.2" y="135.6">+5V</text>
<text x="57.9" y="137">R6</text>
<text x="83.2" y="132.6" transform="rotate(-90 83.2 132.6)">VREGIN</text>
<text x="89.8" y="136.1">~{CTS}</text>
<text x="89.8" y="133.6">~{RTS}</text>
<text x="221.8" y="136.1">LED_R1</text>
<text x="227.5" y="134.2">D5</text>
<text x="27.4" y="140.2">R4</text>
<text x="27.4" y="142.5">0R</text>
<text x="55.1" y="139.3">22.1K</text>
<text x="75.4" y="141.2">VBUS</text>
<text x="89.5" y="143.8">~{DCD}</text>
<text x="89.6" y="138.7">~{DSR}</text>
<text x="89.7" y="141.2">~{DTR}</text>
<text x="246.5" y="141.9">Q3</text>
<text x="27.4" y="147.8">R5</text>
<text x="55.1" y="146.9">47.5K</text>
<text x="57.9" y="144.6">R7</text>
<text x="75.4" y="146.3">D+</text>
<text x="87.5" y="146.3">~{RI}/CLK</text>
<text x="105.5" y="149.1">R9</text>
<text x="230.2" y="145">R12</text>
<text x="230.8" y="146.9">1k</text>
<text x="247.1" y="144.4">2N2219</text>
<text x="27.4" y="150.1">0R</text>
<text x="60.4" y="153.9">GND</text>
<text x="84.8" y="153.9">~{SUSPEND}</text>
<text x="86.2" y="151.4">SUSPEND</text>
<text x="104.4" y="151.4">10K</text>
<text x="123.9" y="151.3">GND</text>
<text x="241.3" y="152.6">GND</text>
<text x="83.4" y="161.5">~{RXT}/GPIO.1</text>
<text x="83.6" y="159">~{TXT}/GPIO.0</text>
<text x="108" y="157.7">GND</text>
<text x="24" y="166">10k</text>
<text x="24.9" y="163.7">R2</text>
<text x="44.6" y="167.3">Q2</text>
<text x="79.1" y="166.6">~{WAKEUP}/GPIO.3</text>
<text x="82.9" y="164.1">RS485/GPIO.2</text>
<text x="163.3" y="167.2">GND</text>
<text x="45" y="169.8">SS8050</text>
<text x="88.8" y="171.7">GPIO.5</text>
<text x="88.8" y="169.2">GPIO.4</text>
<text x="24.9" y="179.5">R3</text>
<text x="88.5" y="179.3">CHREN</text>
<text x="88.8" y="174.2">GPIO.6</text>
<text x="24" y="181.9">10k</text>
<text x="43.3" y="183.1">Q1</text>
<text x="43.7" y="185.7">SS8050</text>
<text x="85.7" y="185.8" transform="rotate(-90 85.7 185.8)">GND</text>
<text x="89.9" y="184.4">CHR1</text>
<text x="89.9" y="181.9">CHR0</text>
<text x="87.3" y="190.1">U3</text>
<text x="83.2" y="193.3">GND</text>
<text x="88.9" y="192.7">CP2102N-Axx-xQFN28</text>
</g>
<g font-size="1.8" fill="#a90000">
<text x="19.8" y="34.9">1</text>
<text x="56.7" y="34.9">2</text>
<text x="89.7" y="34.9">3</text>
<text x="247.2" y="31.7">1</text>
<text x="247.2" y="34.3">2</text>
<text x="19.8" y="37.5">2</text>
<text x="56.7" y="37.5">1</text>
<text x="89.7" y="37.5">4</text>
<text x="151.3" y="39.4">3</text>
<text x="165.5" y="36.3" transform="rotate(-90 165.5 36.3)">2</text>
<text x="178.7" y="39.4">25</text>
<text x="178.7" y="41.9">35</text>
<text x="247.2" y="36.8">3</text>
<text x="247.8" y="41.3">1</text>
<text x="151.3" y="44.4">4</text>
<text x="151.3" y="47">5</text>
<text x="178.7" y="44.4">24</text>
<text x="178.7" y="47">34</text>
<text x="247.8" y="43.8">2</text>
<text x="247.8" y="46.3">3</text>
<text x="178.7" y="49.5">26</text>
<text x="178.7" y="52.1">29</text>
<text x="178.7" y="59.7">13</text>
<text x="178.7" y="54.6">14</text>
<text x="178.7" y="57.1">16</text>
<text x="244" y="56.5">1</text>
<text x="244" y="59">2</text>
<text x="178.7" y="62.2">23</text>
<text x="178.7" y="64.8">27</text>
<text x="244" y="61.6">3</text>
<text x="34.4" y="71.7">3</text>
<text x="47.1" y="71.7">2</text>
<text x="78.2" y="71.7">3</text>
<text x="90.9" y="71.7">2</text>
<text x="150.8" y="69.8">21</text>
<text x="178.7" y="67.3">28</text>
<text x="178.7" y="69.8">30</text>
<text x="150.8" y="74.9">17</text>
<text x="150.8" y="77.5">18</text>
<text x="150.8" y="72.4">22</text>
<text x="178.7" y="72.4">31</text>
<text x="178.7" y="74.9">33</text>
<text x="178.7" y="77.5">36</text>
<text x="41" y="78.8" transform="rotate(-90 41 78.8)">1</text>
<text x="84.8" y="78.8" transform="rotate(-90 84.8 78.8)">1</text>
<text x="150.8" y="82.5">19</text>
<text x="150.8" y="80">20</text>
<text x="178.7" y="82.5">10</text>
<text x="178.7" y="80">37</text>
<text x="178.7" y="85.1">11</text>
<text x="178.7" y="87.6">12</text>
<text x="242.1" y="88.3">1</text>
<text x="179.2" y="95.2">6</text>
<text x="179.2" y="90.2">8</text>
<text x="179.2" y="92.7">9</text>
<text x="242.1" y="90.8">2</text>
<text x="179.2" y="97.8">7</text>
<text x="165.5" y="104.9" transform="rotate(-90 165.5 104.9)">1</text>
<text x="29.4" y="109.2">1</text>
<text x="29.4" y="116.8">2</text>
<text x="29.4" y="114.3">3</text>
<text x="29.4" y="119.4">4</text>
<text x="20.7" y="123.9" transform="rotate(-90 20.7 123.9)">6</text>
<text x="23.2" y="123.9" transform="rotate(-90 23.2 123.9)">5</text>
<text x="82.3" y="124.6" transform="rotate(-90 82.3 124.6)">7</text>
<text x="84.8" y="124.6" transform="rotate(-90 84.8 124.6)">6</text>
<text x="73.2" y="127.6">9</text>
<text x="95.5" y="130.2">25</text>
<text x="95.5" y="127.6">26</text>
<text x="95.5" y="135.2">23</text>
<text x="95.5" y="132.7">24</text>
<text x="95.5" y="137.8">27</text>
<text x="73.2" y="140.3">8</text>
<text x="95.5" y="140.3">28</text>
<text x="96" y="142.9">1</text>
<text x="244.7" y="139.2" transform="rotate(-90 244.7 139.2)">3</text>
<text x="96" y="145.4">2</text>
<text x="238" y="144">2</text>
<text x="244.7" y="146.8" transform="rotate(-90 244.7 146.8)">1</text>
<text x="95.5" y="153">11</text>
<text x="95.5" y="150.5">12</text>
<text x="95.5" y="160.6">18</text>
<text x="95.5" y="158.1">19</text>
<text x="42.8" y="164.6" transform="rotate(-90 42.8 164.6)">3</text>
<text x="95.5" y="165.7">16</text>
<text x="95.5" y="163.2">17</text>
<text x="36" y="169.4">2</text>
<text x="42.8" y="172.2" transform="rotate(-90 42.8 172.2)">1</text>
<text x="95.5" y="173.3">20</text>
<text x="95.5" y="170.8">21</text>
<text x="95.5" y="168.3">22</text>
<text x="95.5" y="178.4">13</text>
<text x="34.8" y="185.3">2</text>
<text x="41.5" y="180.4" transform="rotate(-90 41.5 180.4)">1</text>
<text x="95.5" y="183.5">14</text>
<text x="95.5" y="181">15</text>
<text x="41.5" y="188.1" transform="rotate(-90 41.5 188.1)">3</text>
<text x="84.8" y="188.1" transform="rotate(-90 84.8 188.1)">3</text>
</g>
<g font-size="1.8" fill="#0f0f0f">
<text x="182.2" y="41.8">TXD0</text>
<text x="182.2" y="39.3">IO0</text>
<text x="182.2" y="46.9">RXD0</text>
<text x="137.2" y="95.1">IO0</text>
<text x="48.9" y="114.2">USB_DP</text>
<text x="48.9" y="116.7">USB_DN</text>
<text x="100.3" y="130.1">RXD</text>
<text x="100.3" y="127.5">TXD</text>
<text x="100.3" y="132.6">RTS</text>
<text x="17.7" y="143.4">TXD0</text>
<text x="34.3" y="143.4">TXD</text>
<text x="65.1" y="142.8">USB_DN 5</text>
<text x="100.3" y="140.2">DTR</text>
<text x="65.2" y="145.3">USB_DP 4</text>
<text x="17.5" y="151">RXD0</text>
<text x="34.3" y="151">RXD</text>
<text x="46.4" y="161.8">EN</text>
<text x="16.1" y="167.5">DTR</text>
<text x="16.1" y="183.4">RTS</text>
<text x="43.2" y="190.4">I00</text>
</g>
<g font-size="1.4" fill="#a90000">
<text x="120.1" y="66.7">B</text>
<text x="132.8" y="66.7">D</text>
<text x="120.8" y="92.1">B</text>
<text x="133.5" y="92.1">D</text>
<text x="161.8" y="130.8">14</text>
<text x="131.7" y="135.9">2</text>
<text x="162.2" y="135.9">3</text>
<text x="131.3" y="143.5">12</text>
<text x="131.7" y="138.4">5</text>
<text x="131.7" y="141">9</text>
<text x="161.8" y="143.5">11</text>
<text x="162.2" y="138.4">6</text>
<text x="162.2" y="141">8</text>
<text x="131.7" y="146">1</text>
<text x="131.7" y="148.6">4</text>
<text x="131.3" y="151.1">10</text>
<text x="131.3" y="153.7">13</text>
<text x="162.2" y="161.3">7</text>
</g>
<g font-size="1.4" fill="#006464">
<text x="156" y="131.6">VCC</text>
<text x="135.6" y="136.6">1A</text>
<text x="157.3" y="136.6">1Y</text>
<text x="135.6" y="139.2">2A</text>
<text x="135.6" y="141.7">3A</text>
<text x="157.3" y="139.2">2Y</text>
<text x="157.3" y="141.7">3Y</text>
<text x="135.6" y="146.8">~{1OE}</text>
<text x="135.6" y="144.3">4A</text>
<text x="135.6" y="149.3">~{2OE}</text>
<text x="157.3" y="144.3">4Y</text>
<text x="135.6" y="151.9">~{3OE}</text>
<text x="135.6" y="154.4">~{4OE}</text>
<text x="155.9" y="162">GND</text>
</g>
</svg>
